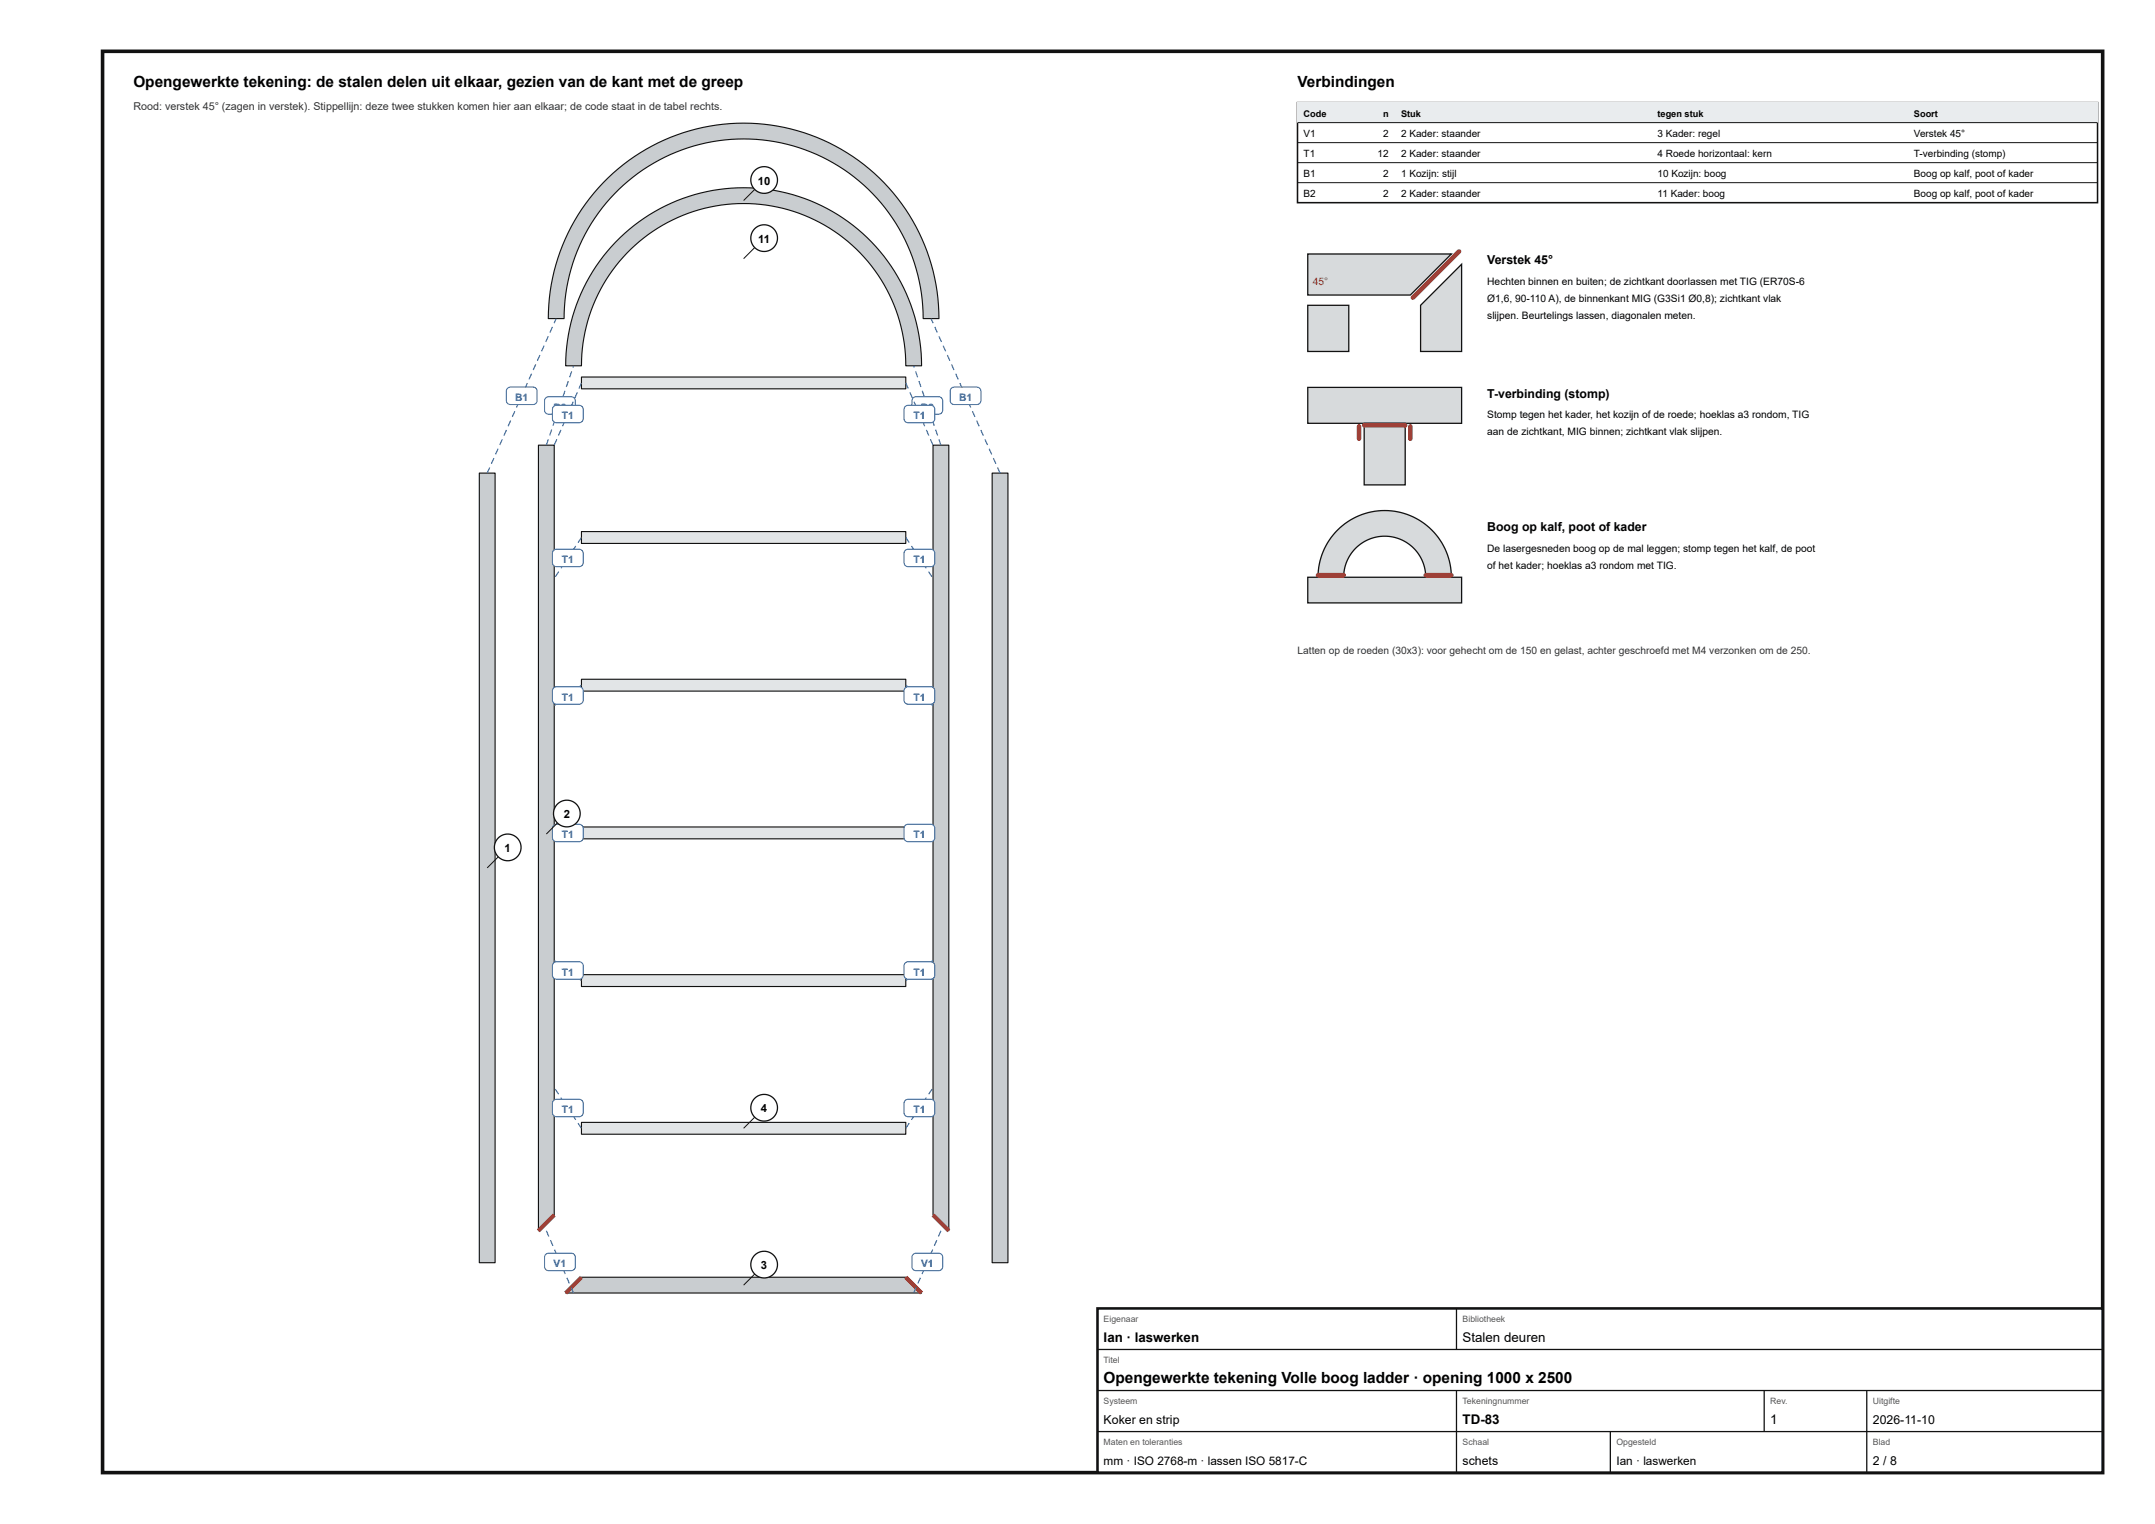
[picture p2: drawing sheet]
<svg xmlns="http://www.w3.org/2000/svg" width="420mm" height="297mm" viewBox="0 0 420 297" stroke-linecap="round" stroke-linejoin="round" font-family="sans-serif">
<path d="M20 10h390v277h-390z" fill="none" stroke="#111" stroke-width=".7" stroke-linecap="butt"/>
<path d="M93.5 92.2h3v153.9h-3z" fill="#c9cdd0"/>
<path d="M93.5 92.2h3v153.9h-3z" fill="none" stroke="#111" stroke-width=".22"/>
<path d="M193.5 92.2h3v153.9h-3z" fill="#c9cdd0"/>
<path d="M193.5 92.2h3v153.9h-3z" fill="none" stroke="#111" stroke-width=".22"/>
<path d="M105 86.8h3.1v150l-3.1 3.1z" fill="#c9cdd0"/>
<path d="M105 86.8h3.1v150l-3.1 3.1z" fill="none" stroke="#111" stroke-width=".22"/>
<path d="M108.1 236.8l-3.1 3.1" fill="none" stroke="#c0392b" stroke-width=".8" stroke-linecap="butt"/>
<path d="M181.9 86.8h3.1v153.1l-3.1-3.1z" fill="#c9cdd0"/>
<path d="M181.9 86.8h3.1v153.1l-3.1-3.1z" fill="none" stroke="#111" stroke-width=".22"/>
<path d="M181.9 236.8l3.1 3.1" fill="none" stroke="#c0392b" stroke-width=".8" stroke-linecap="butt"/>
<path d="M113.4 248.9h63.2l3.1 3.1h-69.4z" fill="#c9cdd0"/>
<path d="M113.4 248.9h63.2l3.1 3.1h-69.4z" fill="none" stroke="#111" stroke-width=".22"/>
<path d="M113.4 248.9l-3.1 3.1M176.6 248.9l3.1 3.1" fill="none" stroke="#c0392b" stroke-width=".8" stroke-linecap="butt"/>
<path d="M113.4 218.7h63.2v2.3h-63.2z" fill="#e2e5e7"/>
<path d="M113.4 218.7h63.2v2.3h-63.2z" fill="none" stroke="#111" stroke-width=".22"/>
<path d="M113.4 189.9h63.2v2.4h-63.2z" fill="#e2e5e7"/>
<path d="M113.4 189.9h63.2v2.4h-63.2z" fill="none" stroke="#111" stroke-width=".22"/>
<path d="M113.4 161.2h63.2v2.3h-63.2z" fill="#e2e5e7"/>
<path d="M113.4 161.2h63.2v2.3h-63.2z" fill="none" stroke="#111" stroke-width=".22"/>
<path d="M113.4 132.4h63.2v2.3h-63.2z" fill="#e2e5e7"/>
<path d="M113.4 132.4h63.2v2.3h-63.2z" fill="none" stroke="#111" stroke-width=".22"/>
<path d="M113.4 103.6h63.2v2.3h-63.2z" fill="#e2e5e7"/>
<path d="M113.4 103.6h63.2v2.3h-63.2z" fill="none" stroke="#111" stroke-width=".22"/>
<path d="M113.4 73.5h63.2v2.3h-63.2z" fill="#e2e5e7"/>
<path d="M113.4 73.5h63.2v2.3h-63.2z" fill="none" stroke="#111" stroke-width=".22"/>
<path d="M117.6 35.6a38.1 38.1 0 0 1 41.7-8.8 38.1 38.1 0 0 1 23.8 35.3h-3.1a35 35 0 0 0-35-35 35 35 0 0 0-35 35h-3.1a38.2 38.2 0 0 1 10.7-26.5z" fill="#c9cdd0"/>
<path d="M117.6 35.6a38.1 38.1 0 0 1 41.7-8.8 38.1 38.1 0 0 1 23.8 35.3h-3.1a35 35 0 0 0-35-35 35 35 0 0 0-35 35h-3.1a38.2 38.2 0 0 1 10.7-26.5z" fill="none" stroke="#111" stroke-width=".22"/>
<path d="M120 47.2a34.7 34.7 0 0 1 38-8.1 34.7 34.7 0 0 1 21.7 32.2h-3.1a31.6 31.6 0 0 0-31.6-31.6 31.6 31.6 0 0 0-31.6 31.6h-3.1a34.8 34.8 0 0 1 9.7-24.1z" fill="#c9cdd0"/>
<path d="M120 47.2a34.7 34.7 0 0 1 38-8.1 34.7 34.7 0 0 1 21.7 32.2h-3.1a31.6 31.6 0 0 0-31.6-31.6 31.6 31.6 0 0 0-31.6 31.6h-3.1a34.8 34.8 0 0 1 9.7-24.1z" fill="none" stroke="#111" stroke-width=".22"/>
<path d="M95.4 91.1h.2l-.5 1.1h-.2zM96.2 89.2l.2 .1-.5 1.1-.2-.1zM97 87.4l.2 .1-.5 1.1-.2-.1zM97.8 85.6l.2 .1-.5 1.1-.2-.1zM98.7 83.8h.2l-.5 1.1h-.2zM99.5 81.9l.2 .1-.5 1.1-.2-.1zM100.3 80.1l.2 .1-.5 1.1-.2-.1zM101.1 78.3l.2 .1-.5 1.1-.2-.1zM101.9 76.5h.2l-.5 1.1-.2-.1zM102.7 74.6l.2 .1-.5 1.1-.2-.1zM103.5 72.8l.2 .1-.4 1.1-.2-.1zM104.4 71l.2 .1-.5 1.1-.2-.1zM105.2 69.1l.2 .1-.5 1.1-.2-.1zM106 67.3l.2 .1-.5 1.1-.2-.1zM106.8 65.5l.2 .1-.5 1.1-.2-.1zM107.6 63.7l.2 .1-.5 1.1-.2-.1zM108.3 62l.2 .1-.3 .9-.2-.1z" fill="#1f5fa8"/>
<path d="M99 75.7l.5-.3h4.4a.8 .8 0 0 1 .8 .8v1.8a.8 .8 0 0 1-.8 .8h-4.4a.8 .8 0 0 1-.8-.8v-1.9z" fill="#fff"/>
<path d="M99 75.7l.5-.3h4.4a.8 .8 0 0 1 .8 .8v1.8a.8 .8 0 0 1-.8 .8h-4.4a.8 .8 0 0 1-.8-.8v-1.9z" fill="none" stroke="#1f5fa8" stroke-width=".2"/>
<path d="M194.4 91.1h.2l.5 1.1h-.2zM193.6 89.3l.2-.1 .5 1.1-.2 .1zM192.8 87.5l.2-.1 .5 1.1-.2 .1zM192 85.7l.2-.1 .5 1.1-.2 .1zM191.1 83.8h.2l.5 1.1h-.2zM190.3 82l.2-.1 .5 1.1-.2 .1zM189.5 80.2l.2-.1 .5 1.1-.2 .1zM188.7 78.4l.2-.1 .5 1.1-.2 .1zM187.9 76.5h.2l.5 1-.2 .1zM187.1 74.7l.2-.1 .5 1.1-.2 .1zM186.3 72.9l.2-.1 .4 1.1-.2 .1zM185.4 71.1l.2-.1 .5 1.1-.2 .1zM184.6 69.2l.2-.1 .5 1.1-.2 .1zM183.8 67.4l.2-.1 .5 1.1-.2 .1zM183 65.6l.2-.1 .5 1.1-.2 .1zM182.2 63.8l.2-.1 .5 1.1-.2 .1zM181.4 62.1l.2-.1 .4 .9-.2 .1z" fill="#1f5fa8"/>
<path d="M185.5 75.7l.6-.3h4.4a.8 .8 0 0 1 .8 .8v1.8a.8 .8 0 0 1-.8 .8h-4.4a.8 .8 0 0 1-.8-.8v-1.9z" fill="#fff"/>
<path d="M185.5 75.7l.6-.3h4.4a.8 .8 0 0 1 .8 .8v1.8a.8 .8 0 0 1-.8 .8h-4.4a.8 .8 0 0 1-.8-.8v-1.9z" fill="none" stroke="#1f5fa8" stroke-width=".2"/>
<path d="M106.4 239.9l.2-.1 .5 1.1-.2 .1zM107.2 241.7h.2l.5 1.1h-.2zM108 243.6l.2-.1 .5 1.1-.2 .1zM108.8 245.4l.2-.1 .5 1.1-.2 .1zM109.6 247.2h.2l.5 1.1h-.2zM110.4 249.1l.2-.1 .5 1.1-.2 .1zM111.2 250.9l.2-.1 .5 1.1-.2 .1z" fill="#1f5fa8"/>
<path d="M106.4 244.5l.6-.3h4.4a.8 .8 0 0 1 .8 .8v1.8a.8 .8 0 0 1-.8 .8h-4.4a.8 .8 0 0 1-.8-.8v-1.9z" fill="#fff"/>
<path d="M106.4 244.5l.6-.3h4.4a.8 .8 0 0 1 .8 .8v1.8a.8 .8 0 0 1-.8 .8h-4.4a.8 .8 0 0 1-.8-.8v-1.9z" fill="none" stroke="#1f5fa8" stroke-width=".2"/>
<path d="M106.8 85.6l.2 .1-.4 1.1-.2-.1zM107.5 83.7l.2 .1-.4 1.1-.2-.1zM108.1 81.8l.2 .1-.4 1.1-.2-.1zM108.8 79.9l.2 .1-.4 1.1-.2-.1zM109.4 78l.2 .1-.4 1.1h-.2zM110.1 76.1l.2 .1-.4 1.1h-.2zM110.7 74.2l.2 .1-.4 1.1h-.2zM111.4 72.3l.2 .1-.4 1.2-.2-.1zM111.7 71.3h.2l-.1 .4-.2-.1z" fill="#1f5fa8"/>
<path d="M106.4 77.6l.6-.3h4.4a.8 .8 0 0 1 .8 .8v1.8a.8 .8 0 0 1-.8 .8h-4.4a.8 .8 0 0 1-.8-.8v-1.9z" fill="#fff"/>
<path d="M106.4 77.6l.6-.3h4.4a.8 .8 0 0 1 .8 .8v1.8a.8 .8 0 0 1-.8 .8h-4.4a.8 .8 0 0 1-.8-.8v-1.9z" fill="none" stroke="#1f5fa8" stroke-width=".2"/>
<path d="M183.4 239.8l.2 .1-.5 1.1-.2-.1zM182.6 241.7h.2l-.5 1.1h-.2zM181.8 243.5l.2 .1-.5 1.1-.2-.1zM181 245.3l.2 .1-.5 1.1-.2-.1zM180.2 247.2h.2l-.5 1.1h-.2zM179.4 249l.2 .1-.5 1.1-.2-.1zM178.6 250.8l.2 .1-.5 1.1-.2-.1z" fill="#1f5fa8"/>
<path d="M178.1 244.5l.5-.3h4.4a.8 .8 0 0 1 .8 .8v1.8a.8 .8 0 0 1-.8 .8h-4.4a.8 .8 0 0 1-.8-.8v-1.9z" fill="#fff"/>
<path d="M178.1 244.5l.5-.3h4.4a.8 .8 0 0 1 .8 .8v1.8a.8 .8 0 0 1-.8 .8h-4.4a.8 .8 0 0 1-.8-.8v-1.9z" fill="none" stroke="#1f5fa8" stroke-width=".2"/>
<path d="M183 85.7l.2-.1 .4 1.1-.2 .1zM182.3 83.8l.2-.1 .4 1.1-.2 .1zM181.7 81.9l.2-.1 .4 1.1-.2 .1zM181 80l.2-.1 .4 1.1-.2 .1zM180.4 78.1l.2-.1 .4 1.2h-.2zM179.7 76.2l.2-.1 .4 1.2h-.2zM179.1 74.3l.2-.1 .4 1.2h-.2zM178.4 72.4l.2-.1 .4 1.2-.2 .1zM178.1 71.3h.2l.1 .3-.2 .1z" fill="#1f5fa8"/>
<path d="M178.1 77.6l.5-.3h4.4a.8 .8 0 0 1 .8 .8v1.8a.8 .8 0 0 1-.8 .8h-4.4a.8 .8 0 0 1-.8-.8v-1.9z" fill="#fff"/>
<path d="M178.1 77.6l.5-.3h4.4a.8 .8 0 0 1 .8 .8v1.8a.8 .8 0 0 1-.8 .8h-4.4a.8 .8 0 0 1-.8-.8v-1.9z" fill="none" stroke="#1f5fa8" stroke-width=".2"/>
<path d="M112.6 219l.2-.2 .7 1-.2 .2zM111.5 217.3l.2-.1 .7 1-.2 .1zM110.4 215.6l.2-.1 .6 1-.1 .1zM109.3 214l.2-.2 .6 1-.2 .2zM108.2 212.3l.1-.1 .7 1-.2 .1z" fill="#1f5fa8"/>
<path d="M108 214.5l.5-.3h4.4a.8 .8 0 0 1 .8 .8v1.8a.8 .8 0 0 1-.8 .8h-4.4a.8 .8 0 0 1-.8-.8v-1.9z" fill="#fff"/>
<path d="M108 214.5l.5-.3h4.4a.8 .8 0 0 1 .8 .8v1.8a.8 .8 0 0 1-.8 .8h-4.4a.8 .8 0 0 1-.8-.8v-1.9z" fill="none" stroke="#1f5fa8" stroke-width=".2"/>
<path d="M177.2 218.8l.2 .2-.7 1-.2-.2zM178.3 217.2l.2 .1-.7 1-.2-.1zM179.4 215.5l.2 .1-.7 1-.1-.1zM180.5 213.8l.2 .2-.6 1-.2-.2zM181.7 212.2l.1 .1-.6 1-.2-.1z" fill="#1f5fa8"/>
<path d="M176.5 214.5l.6-.3h4.4a.8 .8 0 0 1 .8 .8v1.8a.8 .8 0 0 1-.8 .8h-4.4a.8 .8 0 0 1-.8-.8v-1.9z" fill="#fff"/>
<path d="M176.5 214.5l.6-.3h4.4a.8 .8 0 0 1 .8 .8v1.8a.8 .8 0 0 1-.8 .8h-4.4a.8 .8 0 0 1-.8-.8v-1.9z" fill="none" stroke="#1f5fa8" stroke-width=".2"/>
<path d="M112.5 190.3l.9 .7-.1 .2-1-.7zM110.9 189.1l.9 .7-.1 .2-1-.7zM109.3 187.9l.9 .7-.1 .2-1-.7zM108.1 187.1l.5 .3-.1 .2-.5-.3z" fill="#1f5fa8"/>
<path d="M108 187.7l.5-.3h4.4a.8 .8 0 0 1 .8 .8v1.8a.8 .8 0 0 1-.8 .8h-4.4a.8 .8 0 0 1-.8-.8v-1.9z" fill="#fff"/>
<path d="M108 187.7l.5-.3h4.4a.8 .8 0 0 1 .8 .8v1.8a.8 .8 0 0 1-.8 .8h-4.4a.8 .8 0 0 1-.8-.8v-1.9z" fill="none" stroke="#1f5fa8" stroke-width=".2"/>
<path d="M176.6 191l.9-.7 .1 .2-.9 .7zM178.2 189.8l.9-.7 .2 .2-1 .7zM179.8 188.6l.9-.7 .2 .2-1 .7zM181.4 187.4l.5-.3 .1 .2-.5 .3z" fill="#1f5fa8"/>
<path d="M176.5 187.7l.6-.3h4.4a.8 .8 0 0 1 .8 .8v1.8a.8 .8 0 0 1-.8 .8h-4.4a.8 .8 0 0 1-.8-.8v-1.9z" fill="#fff"/>
<path d="M176.5 187.7l.6-.3h4.4a.8 .8 0 0 1 .8 .8v1.8a.8 .8 0 0 1-.8 .8h-4.4a.8 .8 0 0 1-.8-.8v-1.9z" fill="none" stroke="#1f5fa8" stroke-width=".2"/>
<path d="M112.2 162.2h1.2v.2h-1.2zM110.2 162.2h1.2v.2h-1.2zM108.2 162.2h1.2v.3h-1.2z" fill="#1f5fa8"/>
<path d="M108 160.9l.5-.3h4.4a.8 .8 0 0 1 .8 .8v1.8a.8 .8 0 0 1-.8 .8h-4.4a.8 .8 0 0 1-.8-.8v-1.9z" fill="#fff"/>
<path d="M108 160.9l.5-.3h4.4a.8 .8 0 0 1 .8 .8v1.8a.8 .8 0 0 1-.8 .8h-4.4a.8 .8 0 0 1-.8-.8v-1.9z" fill="none" stroke="#1f5fa8" stroke-width=".2"/>
<path d="M176.6 162.2h1.2v.2h-1.2zM178.6 162.2h1.2v.2h-1.2zM180.6 162.2h1.2v.3h-1.2z" fill="#1f5fa8"/>
<path d="M176.5 160.9l.6-.3h4.4a.8 .8 0 0 1 .8 .8v1.8a.8 .8 0 0 1-.8 .8h-4.4a.8 .8 0 0 1-.8-.8v-1.9z" fill="#fff"/>
<path d="M176.5 160.9l.6-.3h4.4a.8 .8 0 0 1 .8 .8v1.8a.8 .8 0 0 1-.8 .8h-4.4a.8 .8 0 0 1-.8-.8v-1.9z" fill="none" stroke="#1f5fa8" stroke-width=".2"/>
<path d="M112.4 134.2l.9-.7 .1 .1-.9 .7zM110.8 135.4l.9-.7 .1 .1-.9 .8zM109.2 136.6l.9-.7 .2 .1-1 .8zM108 137.5l.5-.4 .2 .1-.6 .4z" fill="#1f5fa8"/>
<path d="M108 134.1l.5-.3h4.4a.8 .8 0 0 1 .8 .8v1.8a.8 .8 0 0 1-.8 .8h-4.4a.8 .8 0 0 1-.8-.8v-1.9z" fill="#fff"/>
<path d="M108 134.1l.5-.3h4.4a.8 .8 0 0 1 .8 .8v1.8a.8 .8 0 0 1-.8 .8h-4.4a.8 .8 0 0 1-.8-.8v-1.9z" fill="none" stroke="#1f5fa8" stroke-width=".2"/>
<path d="M176.7 133.5l.9 .7-.1 .1-.9-.7zM178.3 134.7l.9 .7-.1 .2-.9-.8zM179.9 135.9l.9 .7-.1 .2-1-.8zM181.5 137.1l.5 .4-.1 .1-.6-.4z" fill="#1f5fa8"/>
<path d="M176.5 134.1l.6-.3h4.4a.8 .8 0 0 1 .8 .8v1.8a.8 .8 0 0 1-.8 .8h-4.4a.8 .8 0 0 1-.8-.8v-1.9z" fill="#fff"/>
<path d="M176.5 134.1l.6-.3h4.4a.8 .8 0 0 1 .8 .8v1.8a.8 .8 0 0 1-.8 .8h-4.4a.8 .8 0 0 1-.8-.8v-1.9z" fill="none" stroke="#1f5fa8" stroke-width=".2"/>
<path d="M113.3 104.7l.2 .1-.7 1-.2-.1zM112.2 106.4l.2 .1-.7 1-.2-.1zM111.1 108l.2 .1-.7 1-.2-.1zM110 109.7l.1 .1-.6 1-.2-.1zM108.9 111.3l.1 .2-.6 1-.2-.2z" fill="#1f5fa8"/>
<path d="M108 107.3l.5-.3h4.4a.8 .8 0 0 1 .8 .8v1.8a.8 .8 0 0 1-.8 .8h-4.4a.8 .8 0 0 1-.8-.8v-1.9z" fill="#fff"/>
<path d="M108 107.3l.5-.3h4.4a.8 .8 0 0 1 .8 .8v1.8a.8 .8 0 0 1-.8 .8h-4.4a.8 .8 0 0 1-.8-.8v-1.9z" fill="none" stroke="#1f5fa8" stroke-width=".2"/>
<path d="M176.5 104.8l.2-.1 .7 1-.2 .1zM177.6 106.5l.2-.1 .7 1-.2 .1zM178.7 108.1l.2-.1 .7 1-.2 .1zM179.9 109.8l.1-.1 .7 1-.2 .1zM181 111.5l.1-.2 .7 1-.2 .2z" fill="#1f5fa8"/>
<path d="M176.5 107.3l.6-.3h4.4a.8 .8 0 0 1 .8 .8v1.8a.8 .8 0 0 1-.8 .8h-4.4a.8 .8 0 0 1-.8-.8v-1.9z" fill="#fff"/>
<path d="M176.5 107.3l.6-.3h4.4a.8 .8 0 0 1 .8 .8v1.8a.8 .8 0 0 1-.8 .8h-4.4a.8 .8 0 0 1-.8-.8v-1.9z" fill="none" stroke="#1f5fa8" stroke-width=".2"/>
<path d="M113.3 74.6l.2 .1-.5 1.1-.2-.1zM112.5 76.4l.2 .1-.5 1.1-.2-.1zM111.7 78.3h.2l-.5 1.1-.2-.1zM110.9 80.1l.2 .1-.5 1.1-.2-.1zM110.1 81.9l.2 .1-.5 1.1-.2-.1zM109.3 83.7l.2 .1-.5 1.1-.2-.1zM108.5 85.6l.2 .1-.5 1.1-.2-.1z" fill="#1f5fa8"/>
<path d="M108 79.2l.5-.2h4.4a.8 .8 0 0 1 .8 .8v1.8a.8 .8 0 0 1-.8 .8h-4.4a.8 .8 0 0 1-.8-.8v-2z" fill="#fff"/>
<path d="M108 79.2l.5-.2h4.4a.8 .8 0 0 1 .8 .8v1.8a.8 .8 0 0 1-.8 .8h-4.4a.8 .8 0 0 1-.8-.8v-2z" fill="none" stroke="#1f5fa8" stroke-width=".2"/>
<path d="M176.5 74.7l.2-.1 .5 1.1-.2 .1zM177.3 76.5l.2-.1 .5 1.1-.2 .1zM178.1 78.3h.2l.5 1-.2 .1zM178.9 80.2l.2-.1 .5 1.1-.2 .1zM179.7 82l.2-.1 .5 1.1-.2 .1zM180.5 83.8l.2-.1 .5 1.1-.2 .1zM181.3 85.7l.2-.1 .5 1.1-.2 .1z" fill="#1f5fa8"/>
<path d="M176.5 79.2l.6-.2h4.4a.8 .8 0 0 1 .8 .8v1.8a.8 .8 0 0 1-.8 .8h-4.4a.8 .8 0 0 1-.8-.8v-2z" fill="#fff"/>
<path d="M176.5 79.2l.6-.2h4.4a.8 .8 0 0 1 .8 .8v1.8a.8 .8 0 0 1-.8 .8h-4.4a.8 .8 0 0 1-.8-.8v-2z" fill="none" stroke="#1f5fa8" stroke-width=".2"/>
<path d="M97.2 166.9l-2.2 2.2" fill="none" stroke="#111" stroke-width=".19"/>
<circle cx="99" cy="165.1" r="2.6" fill="#fff"/>
<circle cx="99" cy="165.1" r="2.6" fill="none" stroke="#111" stroke-width=".25"/>
<path d="M108.7 160.3l-2.2 2.2" fill="none" stroke="#111" stroke-width=".19"/>
<circle cx="110.5" cy="158.5" r="2.6" fill="#fff"/>
<circle cx="110.5" cy="158.5" r="2.6" fill="none" stroke="#111" stroke-width=".25"/>
<path d="M147.2 248.3l-2.2 2.2" fill="none" stroke="#111" stroke-width=".19"/>
<circle cx="149" cy="246.5" r="2.6" fill="#fff"/>
<circle cx="149" cy="246.5" r="2.6" fill="none" stroke="#111" stroke-width=".25"/>
<path d="M147.2 217.7l-2.2 2.2" fill="none" stroke="#111" stroke-width=".19"/>
<circle cx="149" cy="215.9" r="2.6" fill="#fff"/>
<circle cx="149" cy="215.9" r="2.6" fill="none" stroke="#111" stroke-width=".25"/>
<path d="M147.2 36.9l-2.2 2.2" fill="none" stroke="#111" stroke-width=".19"/>
<circle cx="149" cy="35.1" r="2.6" fill="#fff"/>
<circle cx="149" cy="35.1" r="2.6" fill="none" stroke="#111" stroke-width=".25"/>
<path d="M147.2 48.2l-2.2 2.2" fill="none" stroke="#111" stroke-width=".19"/>
<circle cx="149" cy="46.4" r="2.6" fill="#fff"/>
<circle cx="149" cy="46.4" r="2.6" fill="none" stroke="#111" stroke-width=".25"/>
<path d="M253 20h156v19.5h-156z" fill="none" stroke="#111" stroke-width=".3"/>
<path d="M253 20h156v3.9h-156z" fill="#e9ecee"/>
<path d="M253 23.9h156M253 27.8h156M253 31.7h156M253 35.6h156" fill="none" stroke="#111" stroke-width=".19"/>
<path d="M255 49.5h28l-8 8h-20z" fill="#d7dadc"/>
<path d="M255 49.5h28l-8 8h-20z" fill="none" stroke="#111" stroke-width=".25"/>
<path d="M255 59.5h8v9h-8z" fill="#d7dadc"/>
<path d="M255 59.5h8v9h-8z" fill="none" stroke="#111" stroke-width=".25"/>
<path d="M285 51.5v17h-8v-9z" fill="#d7dadc"/>
<path d="M285 51.5v17h-8v-9z" fill="none" stroke="#111" stroke-width=".25"/>
<path d="M284.5 49l-9 9" fill="none" stroke="#c0392b" stroke-width=".9"/>
<path d="M255 75.5h30v7h-30z" fill="#d7dadc"/>
<path d="M255 75.5h30v7h-30z" fill="none" stroke="#111" stroke-width=".25"/>
<path d="M266 82.5h8v12h-8z" fill="#d7dadc"/>
<path d="M266 82.5h8v12h-8z" fill="none" stroke="#111" stroke-width=".25"/>
<path d="M265 83.1v2.4M266 82.9h8M275 83.1v2.4" fill="none" stroke="#c0392b" stroke-width=".9"/>
<path d="M260.8 103.3a13 13 0 0 1 14.2-2.8 13 13 0 0 1 8 12h-5a8 8 0 0 0-8-8 8 8 0 0 0-8 8h-5a13 13 0 0 1 3.8-9.2z" fill="#d7dadc"/>
<path d="M260.8 103.3a13 13 0 0 1 14.2-2.8 13 13 0 0 1 8 12h-5a8 8 0 0 0-8-8 8 8 0 0 0-8 8h-5a13 13 0 0 1 3.8-9.2z" fill="none" stroke="#111" stroke-width=".25"/>
<path d="M255 112.5h30v5h-30z" fill="#d7dadc"/>
<path d="M255 112.5h30v5h-30z" fill="none" stroke="#111" stroke-width=".25"/>
<path d="M257 112.1h5M278 112.1h5" fill="none" stroke="#c0392b" stroke-width=".9"/>
<path d="M214 255h196v32h-196z" fill="#fff"/>
<path d="M214 255h196v32h-196z" fill="none" stroke="#111" stroke-width=".5"/>
<path d="M284 255v8M214 263h196M214 271h196M214 279h196M284 271v16M314 279v8M344 271v8M364 271v16" fill="none" stroke="#111" stroke-width=".25"/>
<g font-size="3">
<text x="26" y="17">Opengewerkte tekening: de stalen delen uit elkaar, gezien van de kant met de greep</text>
<text x="253" y="17">Verbindingen</text>
<text x="215.2" y="269.6">Opengewerkte tekening Volle boog ladder · opening 1000 x 2500</text>
</g>
<g font-size="2.6">
<text x="215.2" y="261.6">Ian · laswerken</text>
<text x="285.2" y="261.6">Stalen deuren</text>
<text x="285.2" y="277.6">TD-83</text>
<text x="345.2" y="277.6">1</text>
</g>
<g font-size="2.4">
<text x="290" y="51.5">Verstek 45°</text>
<text x="290" y="77.5">T-verbinding (stomp)</text>
<text x="290" y="103.5">Boog op kalf, poot of kader</text>
<text x="215.2" y="277.6">Koker en strip</text>
<text x="365.2" y="277.6">2026-11-10</text>
<text x="285.2" y="285.6">schets</text>
<text x="365.2" y="285.6">2 / 8</text>
</g>
<g font-size="2.3">
<text x="215.2" y="285.6">mm · ISO 2768-m · lassen ISO 5817-C</text>
<text x="315.2" y="285.6">Ian · laswerken</text>
</g>
<g font-size="2.2">
<text x="147.8" y="36">10</text>
<text x="147.8" y="47.3">11</text>
<text x="109.9" y="159.4">2</text>
<text x="98.4" y="166">1</text>
<text x="148.4" y="216.8">4</text>
<text x="148.4" y="247.4">3</text>
</g>
<text font-size="2.1" fill="#333" x="26" y="21.5">Rood: verstek 45° (zagen in verstek). Stippellijn: deze twee stukken komen hier aan elkaar; de code staat in de tabel rechts.</text>
<text font-size="2" fill="#c0392b" x="256" y="55.5">45°</text>
<g font-size="2">
<text x="290" y="55.5">Hechten binnen en buiten; de zichtkant doorlassen met TIG (ER70S-6</text>
<text x="290" y="58.8">Ø1,6, 90-110 A), de binnenkant MIG (G3Si1 Ø0,8); zichtkant vlak</text>
<text x="290" y="62.1">slijpen. Beurtelings lassen, diagonalen meten.</text>
<text x="290" y="81.5">Stomp tegen het kader, het kozijn of de roede; hoeklas a3 rondom, TIG</text>
<text x="290" y="84.8">aan de zichtkant, MIG binnen; zichtkant vlak slijpen.</text>
<text x="290" y="107.5">De lasergesneden boog op de mal leggen; stomp tegen het kalf, de poot</text>
<text x="290" y="110.8">of het kader; hoeklas a3 rondom met TIG.</text>
</g>
<g font-size="2" fill="#1f5fa8">
<text x="100.4" y="78.1">B1</text>
<text x="107.9" y="80">B2</text>
<text x="109.6" y="81.7">T1</text>
<text x="178.1" y="81.7">T1</text>
<text x="179.5" y="80">B2</text>
<text x="187" y="78.1">B1</text>
<text x="109.6" y="109.7">T1</text>
<text x="178.1" y="109.7">T1</text>
<text x="109.6" y="136.5">T1</text>
<text x="178.1" y="136.5">T1</text>
<text x="109.6" y="163.3">T1</text>
<text x="178.1" y="163.3">T1</text>
<text x="109.6" y="190.1">T1</text>
<text x="178.1" y="190.1">T1</text>
<text x="109.6" y="216.9">T1</text>
<text x="178.1" y="216.9">T1</text>
<text x="108" y="246.9">V1</text>
<text x="179.6" y="246.9">V1</text>
</g>
<text font-size="2" fill="#333" x="253" y="127.5">Latten op de roeden (30x3): voor gehecht om de 150 en gelast, achter geschroefd met M4 verzonken om de 250.</text>
<g font-size="1.9">
<text x="254.2" y="26.6">V1</text>
<text x="269.7" y="26.6">2</text>
<text x="273.2" y="26.6">2 Kader: staander</text>
<text x="323.2" y="26.6">3 Kader: regel</text>
<text x="373.2" y="26.6">Verstek 45°</text>
<text x="254.2" y="30.5">T1</text>
<text x="254.2" y="34.4">B1</text>
<text x="268.6" y="30.5">12</text>
<text x="269.7" y="34.4">2</text>
<text x="273.2" y="30.5">2 Kader: staander</text>
<text x="273.2" y="34.4">1 Kozijn: stijl</text>
<text x="323.2" y="30.5">4 Roede horizontaal: kern</text>
<text x="323.2" y="34.4">10 Kozijn: boog</text>
<text x="373.2" y="30.5">T-verbinding (stomp)</text>
<text x="373.2" y="34.4">Boog op kalf, poot of kader</text>
<text x="254.2" y="38.3">B2</text>
<text x="269.7" y="38.3">2</text>
<text x="273.2" y="38.3">2 Kader: staander</text>
<text x="323.2" y="38.3">11 Kader: boog</text>
<text x="373.2" y="38.3">Boog op kalf, poot of kader</text>
</g>
<g font-size="1.8">
<text x="254.2" y="22.7">Code</text>
<text x="269.7" y="22.7">n</text>
<text x="273.2" y="22.7">Stuk</text>
<text x="323.2" y="22.7">tegen stuk</text>
<text x="373.2" y="22.7">Soort</text>
</g>
<g font-size="1.7" fill="#555">
<text x="215.2" y="257.6">Eigenaar</text>
<text x="285.2" y="257.6">Bibliotheek</text>
<text x="215.2" y="265.6">Titel</text>
<text x="215.2" y="273.6">Systeem</text>
<text x="285.2" y="273.6">Tekeningnummer</text>
<text x="345.2" y="273.6">Rev.</text>
<text x="365.2" y="273.6">Uitgifte</text>
<text x="215.2" y="281.6">Maten en toleranties</text>
<text x="285.2" y="281.6">Schaal</text>
<text x="315.2" y="281.6">Opgesteld</text>
<text x="365.2" y="281.6">Blad</text>
</g>
</svg>
